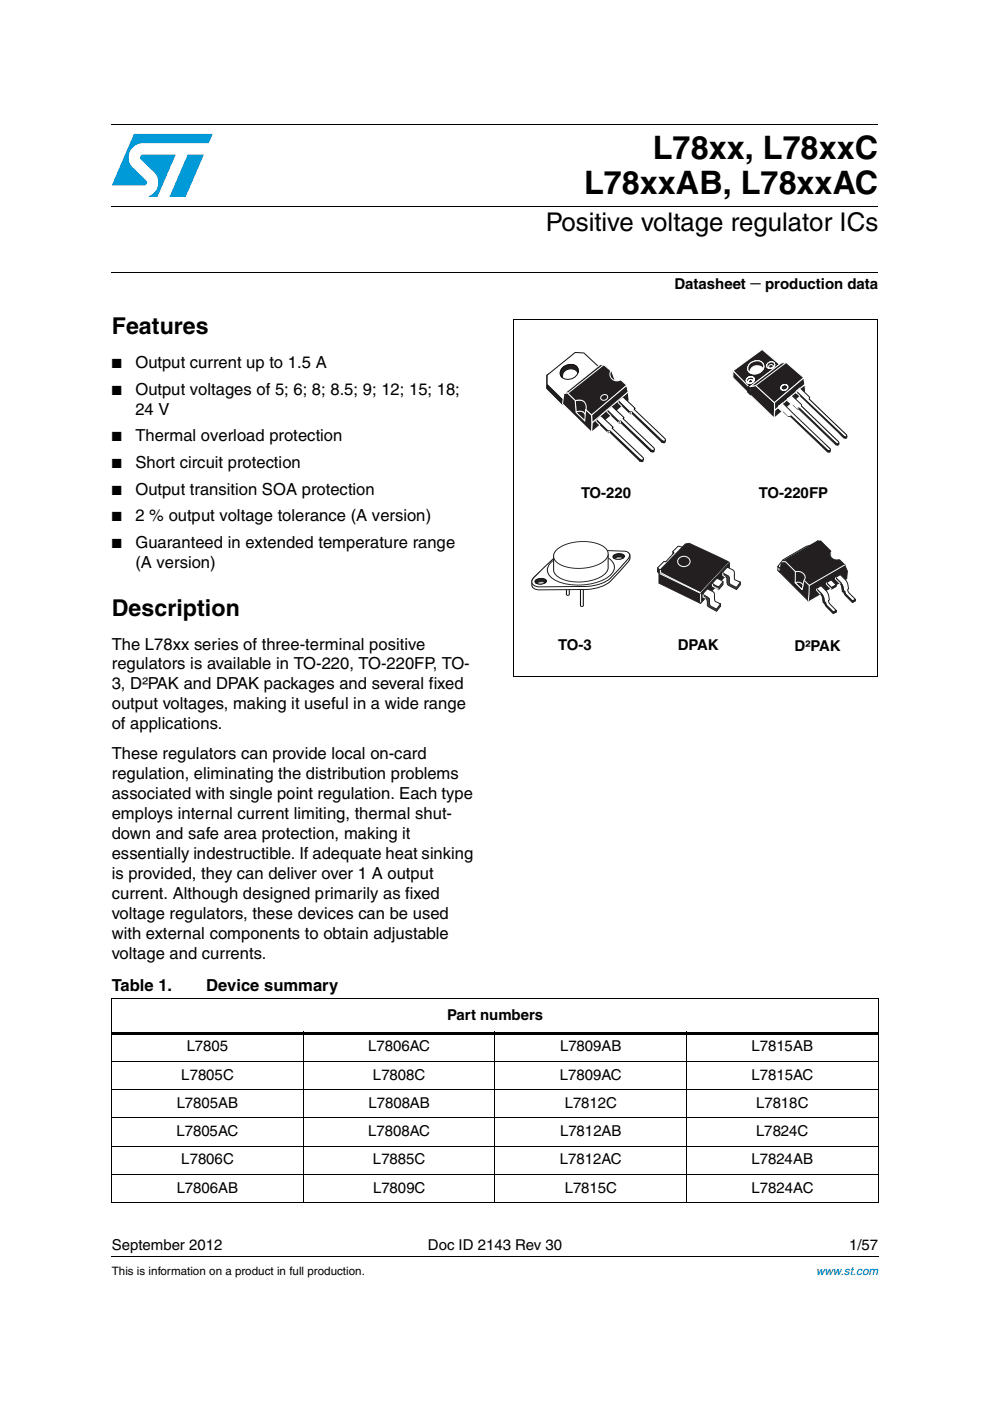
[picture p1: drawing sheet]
<svg xmlns="http://www.w3.org/2000/svg" width="210mm" height="297mm" viewBox="0 0 210 297" stroke-linecap="round" stroke-linejoin="round" font-family="sans-serif">
<g fill="#009ad9">
<path d="M39.8 32.8h3.4l-3.8 9h-3.5z"/>
<path d="M28.4 28.4h16.7l-.8 1.9h-14a3 3 0 0 0-2.8 2 3 3 0 0 0 .8 3.4l2.7 2.5a.62 .62 0 0 1 .1 .7 .62 .62 0 0 1-.6 .4h-6.8z"/>
<path d="M29.9 33l.4-.2h7l-3.9 9-1.9-.1a3.2 3.2 0 0 0 1.2-5.1l-2.9-2.8-.1-.4z"/>
</g>
<path d="M23.7 26.3h162.5M23.7 43.8h162.5M23.7 57.7h162.5M23.7 266.4h162.6" fill="none" stroke="#000" stroke-width=".21"/>
<path d="M23.6 266.3l.1 .1z" fill="#000"/>
<path d="M115.8 74.7h25.4v23.4h-25.4z" fill="#fff"/>
<g fill="#231f20" stroke="#fff" stroke-width=".21">
<path d="M122 85a2.7 2.7 0 0 1 3.2 1.4l-.2 3-.9-1.1a1.09 1.09 0 0 0-1.5-1l-.5 .1z" fill-rule="evenodd"/>
<path d="M125.5 89.6l7.7-6.5 .2 1.8-8 6.7z" fill-rule="evenodd"/>
</g>
<path d="M115.9 79.5l.4-.2 .7 3 2.3 2.5v.9l-3.4-3.3z" fill-rule="evenodd" fill="#231f20"/>
<path d="M115.9 79.5l.4-.2 .7 3 2.3 2.5v.9l-3.4-3.3z" fill="none" stroke="#0e1213" stroke-width=".21"/>
<path d="M116 79.5l6-4.8 1.8 .1 3.1 2.9-6.5 5.6-1.1 1.5-3.3-3.3z" fill-rule="evenodd" fill="#fff"/>
<path d="M116 79.5l6-4.8 1.8 .1 3.1 2.9-6.5 5.6-1.1 1.5-3.3-3.3z" fill="none" stroke="#0e1213" stroke-width=".21"/>
<path d="M122.1 87.4a1.38 1.38 0 0 1 1.7 .1 1.38 1.38 0 0 1 .2 1.8z" fill-rule="evenodd" fill="#231f20" stroke="#fff" stroke-width=".21"/>
<path d="M129.3 78.6l.3 .1 .9 2.4-1.8-.5z" fill-rule="evenodd" fill="#231f20"/>
<path d="M119.2 78a2 2 0 0 1 3.4 .4 2.06 2.06 0 0 1-1.5 1.9 2.06 2.06 0 0 1-2.3-.8v-.7z" fill-rule="evenodd" fill="#fff"/>
<path d="M119.4 77.9a1.96 1.96 0 0 1 3.2 .4 2.1 2.1 0 0 1-1.3 2 2.1 2.1 0 0 1-2.3-.5 1.42 1.42 0 0 1 .4-1.9z" fill="none" stroke="#0e1213" stroke-width=".21"/>
<path d="M119.3 77.9a2.05 2.05 0 0 1 3.2 .1l.1 .5-.1 .5a1.79 1.79 0 0 0-2-.7 1.79 1.79 0 0 0-1.2 1.8 1.37 1.37 0 0 1 0-2.2z" fill-rule="evenodd" fill="#231f20"/>
<path d="M119.3 77.9a2.25 2.25 0 0 1 3.1 0l.2 .6v.5a1.81 1.81 0 0 0-2.1-.7 1.81 1.81 0 0 0-1.2 1.8 1.4 1.4 0 0 1 0-2.2zM116 81.7v.7" fill="none" stroke="#0e1213" stroke-width=".21"/>
<path d="M131.1 84.9l3.5 1.7 .1 .5 5.6 6.2 .5 .3 .3-.2v.4l-.3 .2-.5-.1-6.3-6.1-.4 .1-2.5-2.5z" fill-rule="evenodd" fill="#231f20"/>
<path d="M131 84.9l1-.8 2.7 2.5-.3 .2 6.6 6.2 .1 .4-.3 .2-.4-.2-6.5-6.1-.3 .1z" fill-rule="evenodd" fill="#fff"/>
<path d="M131 84.9l1-.8 2.7 2.5-.3 .2 6.6 6.2 .1 .4-.3 .2-.4-.2-6.5-6.1-.3 .1zM140.3 93.4v.5M140.8 93.5v.4" fill="none" stroke="#0e1213" stroke-width=".21"/>
<path d="M133.6 87.4v.4M133.9 87.3v.4" fill="none" stroke="#fff" stroke-width=".21"/>
<path d="M128.7 86.9l3.6 1.7v.5l5.7 6.2 .5 .3 .3-.2v.4l-.3 .2-.5-.1-6.4-6.1h-.3l-2.6-2.5z" fill-rule="evenodd" fill="#231f20"/>
<path d="M128.7 86.9l1-.9 2.6 2.6-.2 .1 6.6 6.3 .1 .3-.4 .3-.4-.2-6.4-6.2-.3 .2z" fill-rule="evenodd" fill="#fff" stroke="#0e1213" stroke-width=".21"/>
<path d="M131.2 89.3v.5M131.5 89.2v.5" fill="none" stroke="#fff" stroke-width=".21"/>
<path d="M138 95.4v.4M138.4 95.5v.4" fill="none" stroke="#0e1213" stroke-width=".21"/>
<path d="M126.4 88.9l3.5 1.7 .1 .5 5.7 6.3 .5 .2 .3-.2v.4l-.4 .2-.4-.1-6.4-6.1-.4 .1-2.5-2.5z" fill-rule="evenodd" fill="#231f20"/>
<path d="M126.4 88.9l1-.8 2.6 2.5-.2 .2 6.6 6.2 .1 .4-.4 .2-.4-.2-6.5-6.1-.3 .1z" fill-rule="evenodd" fill="#fff" stroke="#0e1213" stroke-width=".21"/>
<path d="M128.9 91.4v.4M129.2 91.3v.4" fill="none" stroke="#fff" stroke-width=".21"/>
<path d="M135.6 97.4l.1 .5M136.1 97.5v.4" fill="none" stroke="#0e1213" stroke-width=".21"/>
<g fill="#231f20" stroke="#fff" stroke-width=".21">
<path d="M119.6 83.4l7.7-6.1 .8 .1 1.4 1.2a1.44 1.44 0 0 0 .3 1.8 1.44 1.44 0 0 0 1.8 .1l1.3 1.2-7.5 6.3-1.2-1.1a1.6 1.6 0 0 0-.4-1.8 1.6 1.6 0 0 0-1.8-.2l-1.7-1.6z" fill-rule="evenodd"/>
<path d="M125.4 88l7.5-6.3 .3 1.4-7.7 6.5z" fill-rule="evenodd"/>
</g>
<path d="M128 77.3l-7.5 6M127.5 83.9a.65 .65 0 0 1 1-.3 .65 .65 0 0 1 .2 1 .65 .65 0 0 1-1 .3 .65 .65 0 0 1-.2-1z" fill="none" stroke="#fff" stroke-width=".21"/>
<path d="M119.6 83.4l.7-.1 1.7 1.6 .1 2.5 1.9 1.8 .2-2.3 1.2 1.1v3.6l-6.1-6z" fill-rule="evenodd" fill="#231f20" stroke="#fff" stroke-width=".21"/>
<path d="M126.4 88.9v.5l.8 .7M128.7 86.9v.4l.9 .9M131.1 84.9v.5l.8 .8" fill="none" stroke="#fff" stroke-width=".21"/>
<path d="M155.3 74h25.3v24.3h-25.3z" fill="#fff"/>
<g fill="#231f20" stroke="#fff" stroke-width=".21">
<path d="M164.3 87l6.4-5.5 .1 1.5-6.6 5.6z" fill-rule="evenodd"/>
<path d="M164.3 87l6.4-5.5 .1 1.5-6.6 5.6z" fill-rule="evenodd"/>
<path d="M171.1 84.6l.6-.4v.8z" fill-rule="evenodd"/>
<path d="M171.1 84.6l.6-.4v.8z" fill-rule="evenodd"/>
<path d="M171.6 84.2l.1 .8z" fill-rule="evenodd"/>
<path d="M171.1 84.6l.6 .4z" fill-rule="evenodd"/>
<path d="M171.1 84.6l.6-.4z" fill-rule="evenodd"/>
<path d="M169.5 86.2l.5-.4v.8z" fill-rule="evenodd"/>
<path d="M169.5 86.2l.5-.4v.8z" fill-rule="evenodd"/>
<path d="M170 85.8v.8z" fill-rule="evenodd"/>
<path d="M169.4 86.2l.6 .4z" fill-rule="evenodd"/>
<path d="M169.4 86.2l.6-.4z" fill-rule="evenodd"/>
<path d="M155.4 78.6l6.2-4.5 3.8 3.2-5.4 4.4-1 1.3z" fill-rule="evenodd"/>
<path d="M155.4 78.6l6.2-4.5 3.8 3.2-5.4 4.4-1 1.3z" fill-rule="evenodd"/>
<path d="M159 77.2a1.69 1.69 0 0 1 2.9 .4 1.83 1.83 0 0 1-1.3 1.6 1.83 1.83 0 0 1-2-.7v-.7z" fill-rule="evenodd"/>
</g>
<path d="M159.1 77.1a1.74 1.74 0 0 1 2.8 .4 1.87 1.87 0 0 1-1.2 1.7 1.87 1.87 0 0 1-2-.5 1.26 1.26 0 0 1 .4-1.6z" fill-rule="evenodd" fill="#fff" stroke="#fff" stroke-width=".21"/>
<path d="M159 82l1.2-.7 4 4.1v3.2l-5.3-5z" fill-rule="evenodd" fill="#231f20"/>
<g fill="#231f20" stroke="#fff" stroke-width=".21">
<path d="M159 82l1.2-.7 4 4.1v3.2l-5.3-5z" fill-rule="evenodd"/>
<path d="M155.4 78.6l3.6 3.6v1.5l-3.6-3.6z" fill-rule="evenodd"/>
<path d="M155.4 78.6l3.6 3.6v1.5l-3.6-3.6z" fill-rule="evenodd"/>
<path d="M159 77.1a1.72 1.72 0 0 1 2.9 .3v.8a1.55 1.55 0 0 0-1.8-.6 1.55 1.55 0 0 0-1.1 1.4 1.25 1.25 0 0 1 0-1.9z" fill-rule="evenodd"/>
<path d="M159 77.1a1.93 1.93 0 0 1 2.7-.1l.2 .6v.6a1.59 1.59 0 0 0-1.7-.6 1.59 1.59 0 0 0-1.2 1.4 1.22 1.22 0 0 1 0-1.9z" fill-rule="evenodd"/>
</g>
<path d="M158.7 82l.3 .3 .1-.2 .1 1.7-.7-.7z" fill-rule="evenodd" fill="#231f20" stroke="#231f20" stroke-width=".21"/>
<g fill="#231f20" stroke="#fff" stroke-width=".21">
<path d="M158.4 80.2a.73 .73 0 0 1 1-.3 .73 .73 0 0 1 .3 1 .75 .75 0 0 1-.9 .4 .75 .75 0 0 1-.5-1z" fill-rule="evenodd"/>
<path d="M158.4 80.2a.77 .77 0 0 1 .9-.3 .77 .77 0 0 1 .6 .8 .8 .8 0 0 1-.9 .6 .8 .8 0 0 1-.7-.8z" fill-rule="evenodd"/>
<path d="M158.4 80.2l.3-.2a.74 .74 0 0 0-.4 1l-.1-.3z" fill-rule="evenodd"/>
<path d="M158.7 80a.8 .8 0 0 1 1.1 .2 .94 .94 0 0 0-1.1-.2z" fill-rule="evenodd"/>
<path d="M159.8 80.2a.72 .72 0 0 1-.4 .9 .66 .66 0 0 0 .4-.9z" fill-rule="evenodd"/>
<path d="M158.3 80.9a.94 .94 0 0 0 1.2 .2 .81 .81 0 0 1-1.2-.2z" fill-rule="evenodd"/>
<path d="M158.5 80.2a.76 .76 0 0 1 .8-.3 .76 .76 0 0 1 .6 .7l-.3 .4a.49 .49 0 0 0-.6-.5 .49 .49 0 0 0-.3 .7 .59 .59 0 0 1-.4-.4 .59 .59 0 0 1 .2-.6z" fill-rule="evenodd"/>
<path d="M158.4 80.2a.75 .75 0 0 1 1-.3 .75 .75 0 0 1 .4 .9l-.2 .1a.42 .42 0 0 0-.5-.4l-.5 .3 .1 .4a.59 .59 0 0 1-.3-1z" fill-rule="evenodd"/>
</g>
<path d="M158.5 80.2a.6 .6 0 0 0-.2 .6 .6 .6 0 0 0 .4 .4 .7 .7 0 0 1-.4-.9 .7 .7 0 0 1 .9-.4 .61 .61 0 0 1 .7 .4 .61 .61 0 0 1-.3 .7 .46 .46 0 0 0-.2-.5 .46 .46 0 0 0-.5 0l-.3 .3 .1 .4a.49 .49 0 0 1 .2-.7 .49 .49 0 0 1 .7 .4v.1a.69 .69 0 0 0 .1-1 .69 .69 0 0 0-1.1 .1z" fill="none" stroke="#fff" stroke-width=".21"/>
<g fill="#231f20" stroke="#fff" stroke-width=".21">
<path d="M162.8 77.1a.73 .73 0 0 1 1-.4 .73 .73 0 0 1 .3 1 .75 .75 0 0 1-1 .4 .75 .75 0 0 1-.4-.9z" fill-rule="evenodd"/>
<path d="M162.8 77.1a.77 .77 0 0 1 .9-.4 .77 .77 0 0 1 .5 .8 .8 .8 0 0 1-.9 .6 .8 .8 0 0 1-.7-.8z" fill-rule="evenodd"/>
<path d="M162.8 77.1l.3-.2a.74 .74 0 0 0-.5 .9v-.2z" fill-rule="evenodd"/>
<path d="M163 76.8a.75 .75 0 0 1 1.2 .2h-.1a.92 .92 0 0 0-1.1-.2z" fill-rule="evenodd"/>
<path d="M164.1 77h.1a.72 .72 0 0 1-.4 1 .66 .66 0 0 0 .3-1z" fill-rule="evenodd"/>
<path d="M162.7 77.8a.94 .94 0 0 0 1.1 .2 .8 .8 0 0 1-1.1-.2z" fill-rule="evenodd"/>
<path d="M162.8 77a.76 .76 0 0 1 .9-.3 .76 .76 0 0 1 .5 .8l-.3 .4a.49 .49 0 0 0-.5-.6 .49 .49 0 0 0-.3 .8 .58 .58 0 0 1-.5-.5 .58 .58 0 0 1 .2-.6z" fill-rule="evenodd"/>
<path d="M159 82l6.7-5.1h1l3.7 3.2-5.4 4.8-.8 .5-4-3.7z" fill-rule="evenodd"/>
<path d="M159 82l6.7-5.1h1l3.7 3.2-5.4 4.8-.8 .5-4-3.7z" fill-rule="evenodd"/>
<path d="M164.2 85.4l6.2-5.3 .2 1.4-6.4 5.5z" fill-rule="evenodd"/>
<path d="M164.2 85.4l6.2-5.3 .2 1.4-6.4 5.5z" fill-rule="evenodd"/>
</g>
<path d="M168.9 83l10 9.5 .4 .2 .3-.2v.4l-.3 .1-.4-.1-10-9.6z" fill-rule="evenodd" fill="#231f20"/>
<path d="M168.9 83l9 8.6z" fill-rule="evenodd" fill="#0e1313"/>
<path d="M168.8 83l.1 .4z" fill-rule="evenodd" fill="#231f20" stroke="#fff" stroke-width=".21"/>
<g fill="#0e1313">
<path d="M178 92.1l.9 .8z" fill-rule="evenodd"/>
<path d="M178.9 92.9l.5 .1z" fill-rule="evenodd"/>
<path d="M179.3 93l.3-.2z" fill-rule="evenodd"/>
<path d="M179.6 92.5v.4z" fill-rule="evenodd"/>
<path d="M179.3 92.6l.3-.1z" fill-rule="evenodd"/>
<path d="M178.9 92.5l.4 .2z" fill-rule="evenodd"/>
<path d="M178 91.6l.9 .9z" fill-rule="evenodd"/>
<path d="M177.9 91.5l.2 .1z" fill-rule="evenodd"/>
</g>
<path d="M167.1 84.6l2 1.9h.3l6.9 6.3 .9 1.1 .5 .2 .2-.1v.3l-.3 .2-.4-.1-7.8-7.5-.4-.1-1.9-1.8z" fill-rule="evenodd" fill="#231f20"/>
<g fill="#0e1313">
<path d="M176.1 93.3l1.1 1.1z" fill-rule="evenodd"/>
<path d="M177.2 94.3l.5 .2z" fill-rule="evenodd"/>
<path d="M177.6 94.4l.3-.1z" fill-rule="evenodd"/>
<path d="M177.9 93.9v.4z" fill-rule="evenodd"/>
<path d="M177.6 94.1l.3-.1z" fill-rule="evenodd"/>
<path d="M177.2 93.9l.4 .3z" fill-rule="evenodd"/>
<path d="M176.3 92.8l.9 1.1z" fill-rule="evenodd"/>
<path d="M169.4 86.5l6.9 6.3z" fill-rule="evenodd"/>
</g>
<g fill="#231f20" stroke="#fff" stroke-width=".21">
<path d="M160.2 81.8l6.4-4.9z"/>
<path d="M169 86.4l.4 .1z" fill-rule="evenodd"/>
<path d="M167.1 84.6l2 1.8z" fill-rule="evenodd"/>
<path d="M167.1 84.6v.4z" fill-rule="evenodd"/>
<path d="M167.1 85l.9 .8z" fill-rule="evenodd"/>
</g>
<path d="M169.4 86.9l6.7 6.4z" fill-rule="evenodd" fill="#231f20"/>
<g fill="#fff" stroke="#fff" stroke-width=".21">
<path d="M165.7 81.8l.3-.1a.71 .71 0 0 0-.4 .8v-.5z" fill-rule="evenodd"/>
<path d="M166 81.6a.68 .68 0 0 1 1 .2h-.1a.86 .86 0 0 0-.9-.2z" fill-rule="evenodd"/>
<path d="M166.9 81.8a.54 .54 0 0 1-.3 .8 .58 .58 0 0 0 .3-.8z" fill-rule="evenodd"/>
<path d="M165.6 82.5a.77 .77 0 0 0 1 .1v.1a.69 .69 0 0 1-1-.2z" fill-rule="evenodd"/>
</g>
<path d="M165.2 86.1l.8-.6 10 9.6 .1 .3-.3 .2-.3-.1-7.9-7.4-.6 .1z" fill-rule="evenodd" fill="#fff" stroke="#231f20" stroke-width=".21"/>
<g fill="#0e1313">
<path d="M174.6 94.7l.9 .8z" fill-rule="evenodd"/>
<path d="M175.5 95.4l.3 .2z" fill-rule="evenodd"/>
<path d="M175.8 95.6l.3-.2z" fill-rule="evenodd"/>
<path d="M176 95.1l.1 .3z" fill-rule="evenodd"/>
<path d="M174.9 94.1l1.1 1z" fill-rule="evenodd"/>
</g>
<g fill="#231f20" stroke="#fff" stroke-width=".21">
<path d="M165.2 86.1l.8-.6z" fill-rule="evenodd"/>
<path d="M165.2 86.2l1.8 2z" fill-rule="evenodd"/>
<path d="M167 88.2l.6-.1z" fill-rule="evenodd"/>
</g>
<path d="M167.6 88.1l7.1 6.6z" fill-rule="evenodd" fill="#0e1313"/>
<path d="M165.2 86.2l1.9 1.8h.5l7.8 7.4 .5 .2 .2-.1v.3l-.3 .2-.4-.1-7.8-7.5h-.5l-1.9-1.8z" fill-rule="evenodd" fill="#231f20"/>
<g fill="#0e1313">
<path d="M174.5 95.1l.9 .8z" fill-rule="evenodd"/>
<path d="M175.4 95.8l.5 .2z" fill-rule="evenodd"/>
<path d="M175.8 95.9l.3-.1z" fill-rule="evenodd"/>
<path d="M176.1 95.4v.4z" fill-rule="evenodd"/>
<path d="M175.8 95.6l.3-.1z" fill-rule="evenodd"/>
<path d="M175.4 95.4l.4 .2z" fill-rule="evenodd"/>
<path d="M174.2 94.3l1.2 1.1z" fill-rule="evenodd"/>
<path d="M167.5 88l6.7 6.3z" fill-rule="evenodd"/>
</g>
<g fill="#231f20" stroke="#fff" stroke-width=".21">
<path d="M167.1 88h.5z" fill-rule="evenodd"/>
<path d="M165.2 86.1l1.9 1.9z" fill-rule="evenodd"/>
<path d="M165.1 86.2l.1 .4z" fill-rule="evenodd"/>
<path d="M165.2 86.5l.7 .7z" fill-rule="evenodd"/>
</g>
<g fill="#0e1313">
<path d="M167.6 88.3l6.6 6.4z" fill-rule="evenodd"/>
<path d="M174.2 94.6l.4 .5z" fill-rule="evenodd"/>
<path d="M175.4 95.4v.4z" fill-rule="evenodd"/>
<path d="M175.8 95.6l.1 .3z" fill-rule="evenodd"/>
</g>
<path d="M167.1 84.6l.8-.7 2.1 1.9v.3l7.8 7.6 .1 .2-.3 .2-.3-.1-7.8-7.4-.5-.1z" fill-rule="evenodd" fill="#fff" stroke="#231f20" stroke-width=".21"/>
<path d="M176.1 92.8l1.1 1.2z" fill-rule="evenodd" fill="#231f20"/>
<g fill="#0e1313">
<path d="M177.3 93.9l.3 .3z" fill-rule="evenodd"/>
<path d="M177.6 94.1l.3-.2z" fill-rule="evenodd"/>
<path d="M177.8 93.7l.1 .2z" fill-rule="evenodd"/>
<path d="M176.6 92.4l1.2 1.3z" fill-rule="evenodd"/>
<path d="M169.9 86.1l6.7 6.3z" fill-rule="evenodd"/>
</g>
<g fill="#231f20" stroke="#fff" stroke-width=".21">
<path d="M167 84.6l.9-.7z" fill-rule="evenodd"/>
<path d="M167.1 84.5l1.9 2z" fill-rule="evenodd"/>
</g>
<path d="M169.5 86.5l6.5 6.4z" fill-rule="evenodd" fill="#231f20"/>
<g fill="#0e1313">
<path d="M177.2 93.9v.4z" fill-rule="evenodd"/>
<path d="M177.6 94.1l.1 .4z" fill-rule="evenodd"/>
</g>
<path d="M168.9 83l.8-.7 2 1.9-.1 .4 7.9 7.6 .1 .3-.3 .2-.3-.2z" fill-rule="evenodd" fill="#fff" stroke="#231f20" stroke-width=".21"/>
<g fill="#0e1313">
<path d="M178.1 91.6l.9 .9z" fill-rule="evenodd"/>
<path d="M179 92.5l.3 .2z" fill-rule="evenodd"/>
<path d="M179.3 92.6l.3-.1z" fill-rule="evenodd"/>
<path d="M179.5 92.2l.1 .3z" fill-rule="evenodd"/>
<path d="M178.2 91l1.3 1.2z" fill-rule="evenodd"/>
<path d="M171.5 84.6l6.8 6.4z" fill-rule="evenodd"/>
</g>
<path d="M168.9 83l.8-.7z" fill-rule="evenodd" fill="#231f20" stroke="#fff" stroke-width=".21"/>
<path d="M168.9 83l9.2 8.7z" fill-rule="evenodd" fill="#231f20"/>
<g fill="#0e1313">
<path d="M178.9 92.5v.4z" fill-rule="evenodd"/>
<path d="M179.3 92.7l.1 .3z" fill-rule="evenodd"/>
</g>
<path d="M165.2 86.2v.4l.7 .7M167.1 84.6v.4l.7 .6M168.9 83v.3l.7 .7" fill="none" stroke="#fff" stroke-width=".21"/>
<path d="M112.6 114.8h21v16h-21z" fill="#fff"/>
<g fill="#fff">
<path d="M123.1 122.7h.6v5.7l-.3 .2-.3-.2z" fill-rule="evenodd"/>
<path d="M120.1 120.3h.6v5.8l-.3 .1-.3-.1z" fill-rule="evenodd"/>
<path d="M113.4 122.2l3.9-3.1 4.3-1.6 10.8-.3a.98 .98 0 0 1 1.1 .3 .98 .98 0 0 1 0 1.2l-3.4 3.9a7.5 7.5 0 0 1-5.8 2.4l-10.1 .1a1.27 1.27 0 0 1-1.4-1.6 1.5 1.5 0 0 1 .6-1.3z" fill-rule="evenodd"/>
<path d="M113.5 122.1l3.8-3 4.3-1.6 10.5-.4a1.52 1.52 0 0 1 1.4 .6v.9l-1.9 2.3a10.6 10.6 0 0 1-3.9 3.4l-1.4 .4-1.7 .3-10.4 .1a1.25 1.25 0 0 1-1.4-1.6l.2-.9z" fill-rule="evenodd"/>
</g>
<g fill="#fff" stroke="#0e1313" stroke-width=".21">
<path d="M123.1 122.7h.6v5.7l-.3 .2-.3-.2z" fill-rule="evenodd"/>
<path d="M120.1 120.3h.6v5.8l-.3 .1-.3-.1z" fill-rule="evenodd"/>
</g>
<path d="M113.5 122.1l3.8-3 4.3-1.6 10.5-.4a1.52 1.52 0 0 1 1.4 .6v.9l-1.9 2.3a10.6 10.6 0 0 1-3.9 3.4l-1.4 .4-1.7 .3-10.4 .1a1.25 1.25 0 0 1-1.4-1.6l.2-.9z" fill="none" stroke="#0e1313" stroke-width=".21"/>
<g fill="#fff">
<path d="M114 122.9a1.64 1.64 0 0 1 2.3 .1 1.55 1.55 0 0 1-2.4 .1z" fill-rule="evenodd"/>
<path d="M114 121.6l3.3-3.1 4.3-1.6a58.5 58.5 0 0 1 11 0 .93 .93 0 0 1 .9 .7 .93 .93 0 0 1-.4 1l-3 3.3a7.5 7.5 0 0 1-5.8 2.4l-10.1 .1a1.14 1.14 0 0 1-1.3-.6 1.14 1.14 0 0 1 .4-1.4z" fill-rule="evenodd"/>
<path d="M114 121.6l3.3-3.1 4.3-1.6 6-.2 4.8 .2a.94 .94 0 0 1 1 .5 .94 .94 0 0 1-.2 1.1l-1.6 1.7a10.5 10.5 0 0 1-3.9 3.4l-1.4 .5-1.9 .2-10.2 .1a1.13 1.13 0 0 1-1.2-.5 1.13 1.13 0 0 1 .1-1.4z" fill-rule="evenodd"/>
</g>
<path d="M114 122.9a1.67 1.67 0 0 1 2.3 .1 1.55 1.55 0 0 1-2.4 .1z" fill-rule="evenodd" fill="#fff" stroke="#0e1313" stroke-width=".21"/>
<path d="M114 121.6l3.3-3.1 4.3-1.6 6-.2 4.8 .2a.94 .94 0 0 1 1 .5 .94 .94 0 0 1-.2 1.1l-1.6 1.7a10.6 10.6 0 0 1-3.9 3.4l-1.4 .5-1.9 .2-10.2 .1a1.13 1.13 0 0 1-1.2-.5 1.13 1.13 0 0 1 .1-1.4z" fill="none" stroke="#0e1313" stroke-width=".21"/>
<g fill="#fff">
<path d="M116.9 119.2a11.8 11.8 0 0 1 12.3-.7 2.13 2.13 0 0 1-.1 3.8 12.1 12.1 0 0 1-11.8 .4 2.1 2.1 0 0 1-.4-3.5z" fill-rule="evenodd"/>
<path d="M130.1 117.7a1.64 1.64 0 0 1 2.3 .2 1.46 1.46 0 0 1-1.8 .6 .49 .49 0 0 1-.5-.2 .49 .49 0 0 1 0-.6z" fill-rule="evenodd"/>
</g>
<path d="M116.8 119.2a11.8 11.8 0 0 1 10.6-1.6 3.4 3.4 0 0 1 2.9 2.7 3.8 3.8 0 0 1-2.9 2.9 12.4 12.4 0 0 1-10-.4 2.13 2.13 0 0 1-.6-3.6z" fill-rule="evenodd" fill="#fff" stroke="#231f20" stroke-width=".21"/>
<path d="M130.1 117.8a1.68 1.68 0 0 1 2.3 .1 1.55 1.55 0 0 1-2.4 .1z" fill-rule="evenodd" fill="#231f20" stroke="#0e1313" stroke-width=".21"/>
<path d="M113.6 123a1.64 1.64 0 0 1 2.3 .2 1.47 1.47 0 0 1-1.8 .6 .49 .49 0 0 1-.6-.2 .49 .49 0 0 1 .1-.6z" fill-rule="evenodd" fill="#fff"/>
<path d="M113.5 123a1.68 1.68 0 0 1 2.4 .2 1.55 1.55 0 0 1-2.5 .1z" fill-rule="evenodd" fill="#231f20" stroke="#0e1313" stroke-width=".21"/>
<path d="M117.4 117.8l1.4-.8 5.6-.9 4.5 1.5v2.6a2.7 2.7 0 0 1-2 2.4 9.9 9.9 0 0 1-8.6-.3l-.8-.9-.1-.5z" fill-rule="evenodd" fill="#fff" stroke="#231f20" stroke-width=".21"/>
<g fill="#fff">
<path d="M130.2 118.4a2.13 2.13 0 0 1 2-.1 2.16 2.16 0 0 1-2 .1z" fill-rule="evenodd"/>
<path d="M113.7 123.6a2.14 2.14 0 0 1 1.9-.1 2.17 2.17 0 0 1-1.9 .1z" fill-rule="evenodd"/>
<path d="M118.1 116.5a9.4 9.4 0 0 1 10.1-.4 1.77 1.77 0 0 1-.4 3.1 9.8 9.8 0 0 1-9.6 .1 1.68 1.68 0 0 1-.1-2.8z" fill-rule="evenodd"/>
</g>
<g fill="#fff" stroke="#0e1313" stroke-width=".21">
<path d="M130.2 118.4a2.13 2.13 0 0 1 2-.1 2.17 2.17 0 0 1-2 .1z" fill-rule="evenodd"/>
<path d="M113.7 123.6l1-.3 .9 .2a2.16 2.16 0 0 1-1.9 .1z" fill-rule="evenodd"/>
</g>
<path d="M118.1 116.5a9.4 9.4 0 0 1 10.1-.4 1.77 1.77 0 0 1-.4 3.1 9.8 9.8 0 0 1-9.6 .1 1.68 1.68 0 0 1-.1-2.8z" fill="none" stroke="#231f20" stroke-width=".21"/>
<path d="M139.4 115.1h17.6v14.5h-17.6z" fill="#fff"/>
<path d="M142.7 117l2.1-.4-4.7 5.2a.89 .89 0 0 1-.7-.9 .89 .89 0 0 1 .6-.9l2.4-1.7a1.23 1.23 0 0 0 .3-1.3z" fill="#231f20"/>
<path d="M142.7 117l2.1-.4-4.7 5.2a.89 .89 0 0 1-.7-.9 .89 .89 0 0 1 .6-.9l2.4-1.7a1.23 1.23 0 0 0 .3-1.3z" fill="none" stroke="#231f20" stroke-width=".21"/>
<path d="M143.2 116.4l.6-.6 1.3 .3a21 21 0 0 1-4.1 4.8l-.8 .3-.8-.8 1.4-1.4 .4 .1 1.7-1.9-.2-.3z" fill="#fff"/>
<path d="M143.2 116.4l.6-.6 1.3 .3a21 21 0 0 1-4.1 4.8l-.8 .3-.8-.8 1.4-1.4 .4 .1 1.7-1.9-.2-.3zM154.4 119.5l-5.8 6.3" fill="none" stroke="#231f20" stroke-width=".21"/>
<path d="M145.3 115.3l.8-.1 7.6 3.5a1.07 1.07 0 0 1 .9 1.5v1l-6.1 6.7-8.8-4.3v-.5a3.3 3.3 0 0 1 1.5-3.5z" fill="#231f20" stroke="#231f20" stroke-width=".21"/>
<path d="M154.5 119.3l-6 6.4-8.1-4.1-.4-.3v-.5M139.9 121.6l8.6 4.2M148.5 125.9v1.8" fill="none" stroke="#fff" stroke-width=".21"/>
<path d="M143.9 118.4a1.31 1.31 0 0 1 1.6-.4 1.31 1.31 0 0 1 .7 1.4 1.31 1.31 0 0 1-1.5 .7 1.31 1.31 0 0 1-1-1.4z" fill="#231f20" stroke="#fff" stroke-width=".21"/>
<path d="M151 123.8l2.3-.4v.5l-.9 1.1-.6-.3a.89 .89 0 0 1-.8-.9z" fill="#454647" stroke="#231f20" stroke-width=".21"/>
<path d="M152 122.6l1.3 .7-.9 1.2-1.3-.7z" fill="#fff" stroke="#231f20" stroke-width=".21"/>
<path d="M148.9 126l1.5-.1a.78 .78 0 0 1 .9 .2 .78 .78 0 0 1 .2 .8 .68 .68 0 0 0 .5 1l.8 .2v.4l-.9 1.1-1.3-.7a.95 .95 0 0 1-.6-1.3l-.1-.2a1.08 1.08 0 0 0-.9-.9z" fill="#454647" stroke="#231f20" stroke-width=".21"/>
<path d="M150 124.8l.2 .2a1.58 1.58 0 0 1 1.3 1v.8a.83 .83 0 0 0 .8 1l.5 .2-.9 1.1-.2-.1a1.51 1.51 0 0 1-1.3-1.9l-.2-.4-1.2-.8z" fill="#fff" stroke="#231f20" stroke-width=".21"/>
<path d="M153.1 121.4l1.6-.1a.78 .78 0 0 1 .8 .2 .78 .78 0 0 1 .2 .8 .64 .64 0 0 0 .5 1l.8 .2v.4l-.8 1.1-.4-.2a2.65 2.65 0 0 1-1.6-1l-.1-.7a.81 .81 0 0 0-.7-1l-.2-.2z" fill="#454647"/>
<path d="M153.1 121.4l1.6-.1a.78 .78 0 0 1 .8 .2 .78 .78 0 0 1 .2 .8 .64 .64 0 0 0 .5 1l.8 .2v.4l-.8 1.1-.4-.2a2.65 2.65 0 0 1-1.6-1l-.1-.7a.81 .81 0 0 0-.7-1l-.2-.2z" fill="none" stroke="#231f20" stroke-width=".21"/>
<path d="M154.2 120.2l.2 .2a1.58 1.58 0 0 1 1.3 1v.9a.73 .73 0 0 0 .8 .9l.5 .2-.8 1.1-.3-.1a1.32 1.32 0 0 1-1.3-1.1 1.2 1.2 0 0 0-1-1.6l-.3-.4z" fill="#fff"/>
<path d="M154.2 120.2l.2 .2a1.58 1.58 0 0 1 1.3 1v.9a.73 .73 0 0 0 .8 .9l.5 .2-.8 1.1-.3-.1a1.32 1.32 0 0 1-1.3-1.1 1.2 1.2 0 0 0-1-1.6l-.3-.4z" fill="none" stroke="#231f20" stroke-width=".21"/>
<path d="M149.1 126.1v.5l.5 .2M151 123.8l.1 .5 1.2 .7M153.3 121.5v.5l.5 .3" fill="none" stroke="#fff" stroke-width=".21"/>
<path d="M164.9 114.6h16.5v15.5h-16.5z" fill="#fff"/>
<path d="M173.4 116.6l-.3-.4-2.1 .5-1.5 .8 .2 .2v.2l-1.7 1-.5-.2-1.5 .8-1.1 1.4 .4 .4" fill="none" stroke="#231f20" stroke-width=".21"/>
<path d="M167.5 117.8l.5 .3 1.7-1v-.2l-.2-.2v.8l.2 .4-1.7 1-.5-.2z" fill-rule="evenodd" fill="#231f20" stroke="#231f20" stroke-width=".21"/>
<path d="M166 118.7l5-2.9 2.1-.4 .3 .4-8 4.8-.5-.5z" fill="#fff"/>
<path d="M166 118.7l5-2.9 2.1-.4 .3 .4-8 4.8-.5-.5zM173.4 114.7v1.9M171.6 124.1l-.2 3.3M179.7 121.1l-8.2 4.7" fill="none" stroke="#231f20" stroke-width=".21"/>
<g fill="#231f20" stroke="#231f20" stroke-width=".21">
<path d="M171.6 124.1l7.5-4.3 .6 1.3-.2 1.6-8.1 4.7z"/>
<path d="M165.7 119.1h.8l5.1 5-.2 3.3-6.1-6.1z"/>
</g>
<path d="M165.7 119.1l7.7-4.4h.6l-7.5 4.4z" fill="#231f20"/>
<path d="M165.7 119.1l7.7-4.4h.6l-7.5 4.4z" fill="none" stroke="#231f20" stroke-width=".21"/>
<path d="M176.1 116.8l.3 1.6a1.02 1.02 0 0 1-.3-1.6z" fill="#231f20" stroke="#fff" stroke-width=".21"/>
<path d="M177.3 129.4v.4" fill="none" stroke="#231f20" stroke-width=".21"/>
<path d="M173.1 124.8l1-.6 1 1 .6 .9 .2 1.1-.2 .1 .1 .5 1.5 1.6-.6 .4-1.4-1.4-.3-.7-.2 .1-.2-1.1-.2-.6z" fill="#fff" stroke="#231f20" stroke-width=".21"/>
<g fill="#231f20" stroke="#231f20" stroke-width=".21">
<path d="M174.8 127.7h.2l.3 .7 1.4 1.4 .6-.4v.4l-.6 .3-1.5-1.5z"/>
<path d="M173.1 124.8l1.3 1.3 .2 .6 .2 1.1h-.2l-.4-1.5-1.1-1.2z"/>
</g>
<path d="M177.1 122.4l1.1-.6 1 1.1 .5 .9 .2 1.1-.2 .1 .2 .5 1.5 1.6-.7 .3-1.3-1.3-.3-.8-.2 .1-.2-1-.3-.6z" fill="#fff"/>
<path d="M177.1 122.4l1.1-.6 1 1.1 .5 .9 .2 1.1-.2 .1 .2 .5 1.5 1.6-.7 .3-1.3-1.3-.3-.8-.2 .1-.2-1-.3-.6z" fill="none" stroke="#231f20" stroke-width=".21"/>
<path d="M178.8 125.4l.3-.1 .3 .8 1.3 1.3 .7-.3v.3l-.7 .4-1.5-1.6z" fill="#231f20"/>
<path d="M178.8 125.4l.3-.1 .3 .8 1.3 1.3 .7-.3v.3l-.7 .4-1.5-1.6z" fill="none" stroke="#231f20" stroke-width=".21"/>
<path d="M177.1 122.4l1.3 1.4 .3 .6 .2 1-.3 .1-.3-1.5-1.2-1.2z" fill="#231f20" stroke="#231f20" stroke-width=".21"/>
<path d="M175.2 123.5l1-.6 1.1 1.1-1 .6z" fill="#fff" stroke="#231f20" stroke-width=".21"/>
<path d="M175.2 123.5l1.1 1.1 1-.6v.3l-1 .6-1.1-1z" fill="#231f20" stroke="#231f20" stroke-width=".21"/>
<path d="M164.9 120.1l.5 .5-.1 .7-.4-.4z" fill="#fff"/>
<path d="M164.9 120.1l.5 .5-.1 .7-.4-.4z" fill="none" stroke="#231f20" stroke-width=".21"/>
<path d="M166.5 119.1l7.5-4.4 2.1 2.1a1.35 1.35 0 0 0 .3 1.6 1.35 1.35 0 0 0 1.5 .3l1.2 1.1-7.5 4.3z" fill="#231f20" stroke="#231f20" stroke-width=".21"/>
<g fill="#231f20" stroke="#fff" stroke-width=".21">
<path d="M168.6 121.2a1.47 1.47 0 0 1 2 1.6l-.5 2.2-1.5-1.5z"/>
<path d="M168.6 123.5a1.34 1.34 0 0 1 1.7 .5l-.2 1z"/>
</g>
<path d="M173.8 120.8a.77 .77 0 0 1 .9-.3 .77 .77 0 0 1 .4 .9 .77 .77 0 0 1-.9 .2 .77 .77 0 0 1-.4-.8z" fill="none" stroke="#231f20" stroke-width=".21"/>
<path d="M165.7 119.1h.8l2.2 2.2M179.1 119.8l-7.5 4.3M170.5 123.1l1.1 1-.2 3.3M173.1 124.8v.3l.9 .9M175.2 123.5v.4l1.1 1M177.1 122.4v.4l1.1 1" fill="none" stroke="#fff" stroke-width=".21"/>
<g fill="none" stroke="#000" stroke-width=".21">
<path d="M108.8 67.7h77.4M108.8 67.6v75.8M186.1 67.7v75.8M108.7 143.4h77.4M23.6 211.6h162.7M23.7 211.7v43.2M64.3 218.7v36.4M104.9 218.7v36.4M145.6 218.7v36.4M186.2 211.7v43.2M23.6 225h162.7M23.6 231h162.7"/>
<path d="M23.6 237h162.7M23.6 243h162.7M23.6 249h162.7M23.6 255h162.7"/>
</g>
<path d="M23.6 218.8h162.7v.5h-162.7z" fill="#000"/>
<g font-size="6.9">
<text x="138.4" y="33.6">L78xx, L78xxC</text>
<text x="123.8" y="41.1">L78xxAB, L78xxAC</text>
</g>
<text font-size="5.5" x="115.7" y="49.1">Positive voltage regulator ICs</text>
<g font-size="4.9">
<text x="23.7" y="70.9">Features</text>
<text x="23.7" y="130.6">Description</text>
</g>
<text font-size="4.2" x="159" y="61.3">−</text>
<g font-size="3.5">
<text x="28.7" y="78.1">Output current up to 1.5 A</text>
<text x="28.7" y="83.7">Output voltages of 5; 6; 8; 8.5; 9; 12; 15; 18;</text>
<text x="28.7" y="88">24 V</text>
<text x="28.7" y="93.6">Thermal overload protection</text>
<text x="28.7" y="99.3">Short circuit protection</text>
<text x="28.7" y="104.9">Output transition SOA protection</text>
<text x="28.7" y="110.5">2 % output voltage tolerance (A version)</text>
<text x="28.7" y="116.2">Guaranteed in extended temperature range</text>
<text x="28.7" y="120.4">(A version)</text>
<text x="23.7" y="137.7">The L78xx series of three-terminal positive</text>
<text x="23.7" y="141.9">regulators is available in TO-220, TO-220FP, TO-</text>
<text x="23.7" y="146.2">3, D²PAK and DPAK packages and several fixed</text>
<text x="23.7" y="150.4">output voltages, making it useful in a wide range</text>
<text x="23.7" y="154.6">of applications.</text>
<text x="23.7" y="161">These regulators can provide local on-card</text>
<text x="23.7" y="165.2">regulation, eliminating the distribution problems</text>
<text x="23.7" y="169.5">associated with single point regulation. Each type</text>
<text x="23.7" y="173.7">employs internal current limiting, thermal shut-</text>
<text x="23.7" y="177.9">down and safe area protection, making it</text>
<text x="23.7" y="182.2">essentially indestructible. If adequate heat sinking</text>
<text x="23.7" y="186.4">is provided, they can deliver over 1 A output</text>
<text x="23.7" y="190.6">current. Although designed primarily as fixed</text>
<text x="23.7" y="194.9">voltage regulators, these devices can be used</text>
<text x="23.7" y="199.1">with external components to obtain adjustable</text>
<text x="23.7" y="203.3">voltage and currents.</text>
<text x="23.7" y="210.1">Table 1.</text>
<text x="43.7" y="210.1">Device summary</text>
</g>
<g font-size="3.2">
<text x="143" y="61.3">Datasheet</text>
<text x="162.3" y="61.3">production data</text>
<text x="123.2" y="105.6">TO-220</text>
<text x="160.9" y="105.6">TO-220FP</text>
<text x="118.4" y="137.9">TO-3</text>
<text x="143.7" y="137.9">DPAK</text>
<text x="168.5" y="138.1">D²PAK</text>
<text x="94.8" y="216.2">Part numbers</text>
<text x="39.6" y="222.9">L7805</text>
<text x="78.1" y="222.9">L7806AC</text>
<text x="118.7" y="222.9">L7809AB</text>
<text x="159.3" y="222.9">L7815AB</text>
<text x="38.4" y="228.9">L7805C</text>
<text x="79.1" y="228.9">L7808C</text>
<text x="118.7" y="228.9">L7809AC</text>
<text x="159.3" y="228.9">L7815AC</text>
<text x="37.5" y="234.9">L7805AB</text>
<text x="78.1" y="234.9">L7808AB</text>
<text x="119.7" y="234.9">L7812C</text>
<text x="160.3" y="234.9">L7818C</text>
<text x="37.4" y="240.9">L7805AC</text>
<text x="78.1" y="240.9">L7808AC</text>
<text x="118.7" y="240.9">L7812AB</text>
<text x="160.3" y="240.9">L7824C</text>
<text x="38.4" y="246.9">L7806C</text>
<text x="79.1" y="246.9">L7885C</text>
<text x="118.7" y="246.9">L7812AC</text>
<text x="159.3" y="246.9">L7824AB</text>
<text x="37.5" y="252.9">L7806AB</text>
<text x="79.1" y="252.9">L7809C</text>
<text x="119.7" y="252.9">L7815C</text>
<text x="159.4" y="252.9">L7824AC</text>
<text x="23.7" y="265">September 2012</text>
<text x="90.7" y="265">Doc ID 2143 Rev 30</text>
<text x="180" y="265">1/57</text>
</g>
<g font-size="2.8">
<text x="23.7" y="78.1">■</text>
<text x="23.7" y="83.7">■</text>
<text x="23.7" y="93.6">■</text>
<text x="23.7" y="99.3">■</text>
<text x="23.7" y="104.9">■</text>
<text x="23.7" y="110.5">■</text>
<text x="23.7" y="116.2">■</text>
</g>
<text font-size="2.5" x="23.7" y="270.4">This is information on a product in full production.</text>
<text font-size="2.5" fill="#00f" x="173.1" y="270.4">www.st.com</text>
</svg>
